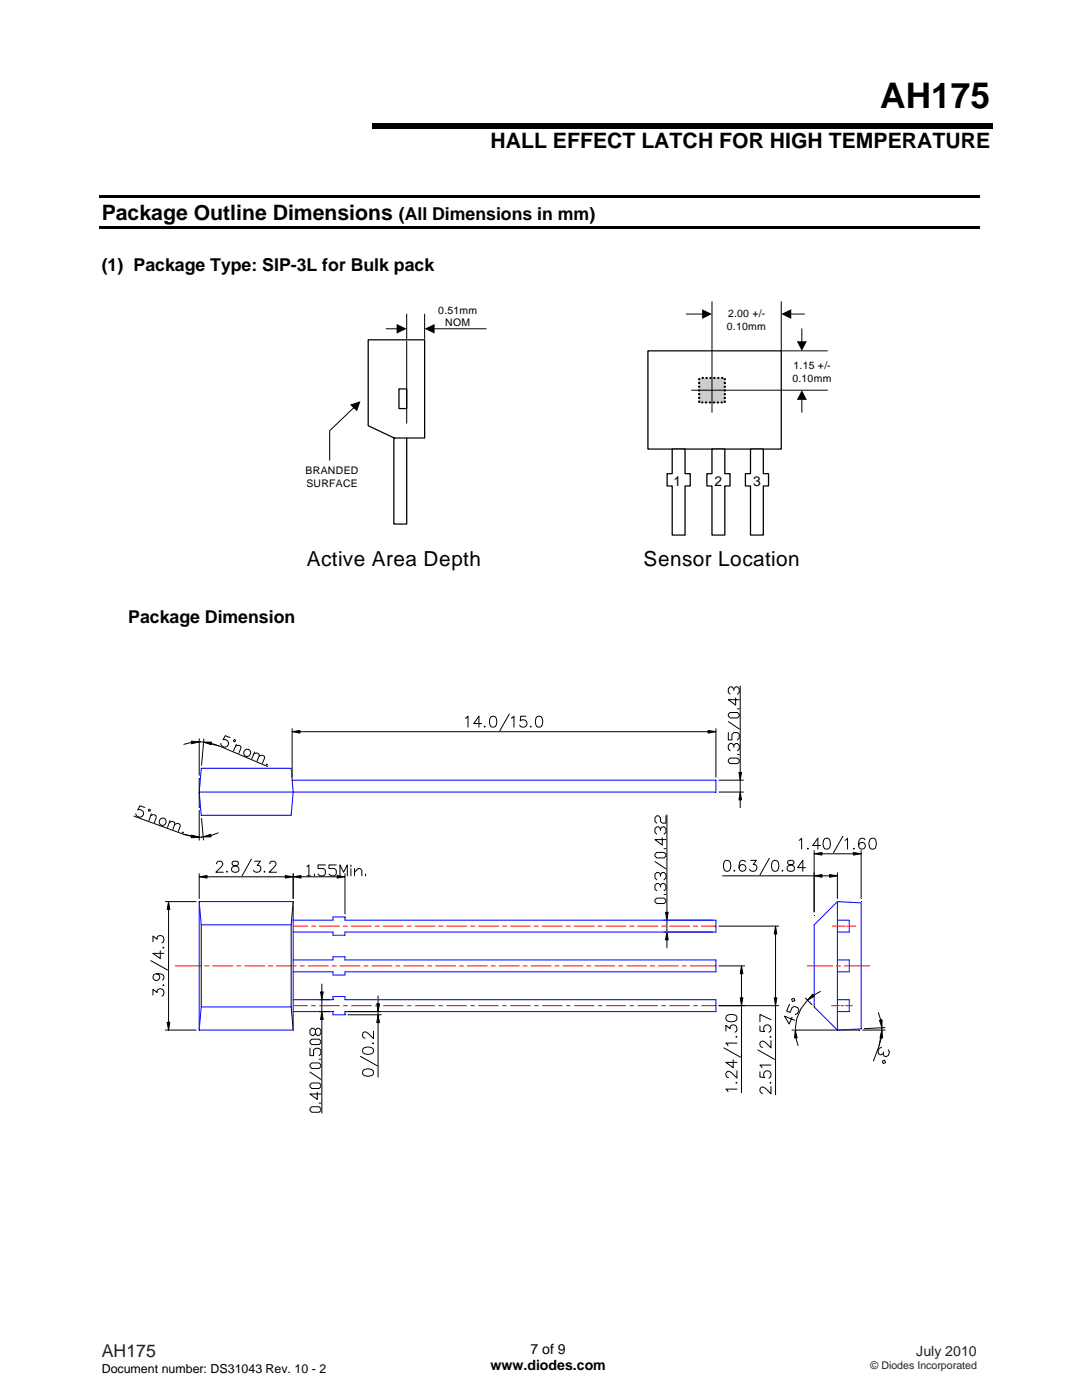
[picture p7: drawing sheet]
<svg xmlns="http://www.w3.org/2000/svg" width="216mm" height="279mm" viewBox="0 0 216 279" stroke-linecap="round" stroke-linejoin="round" font-family="sans-serif">
<path d="M19.8 39h175.6v.5h-175.6zM74.3 24.5h123.8v1.1h-123.8zM19.8 45.1h175.6v.5h-175.6z" fill="#000"/>
<path d="M129.3 70h26.6v19.6h-26.6z" fill="#fff"/>
<path d="M129.3 70h26.6v19.6h-26.6z" fill="none" stroke="#000" stroke-width=".25"/>
<path d="M149.8 89.6h2.5v4.9h1.1v2.5h-1.1v9.8h-2.5v-9.8h-1.1v-2.5h1.1z" fill-rule="evenodd" fill="#fff"/>
<path d="M149.8 89.6h2.5v4.9h1v2.5h-1v9.8h-2.5v-9.8h-1.1v-2.5h1.1z" fill="none" stroke="#000" stroke-width=".25"/>
<path d="M142.1 89.6h2.5v4.9h1.1v2.5h-1.1v9.8h-2.5v-9.8h-1v-2.5h1z" fill-rule="evenodd" fill="#fff"/>
<path d="M142.1 89.6h2.5v4.9h1.1v2.5h-1.1v9.8h-2.5v-9.8h-1v-2.5h1z" fill="none" stroke="#000" stroke-width=".25"/>
<path d="M134.1 89.6h2.6v4.9h1v2.5h-1v9.8h-2.6v-9.8h-1v-2.5h1z" fill-rule="evenodd" fill="#fff"/>
<path d="M134.1 89.6h2.6v4.9h1v2.5h-1v9.8h-2.6v-9.8h-1v-2.5h1z" fill="none" stroke="#000" stroke-width=".25"/>
<path d="M139.5 75.4h5.1v4.9h-5.1z" fill="#cdcdcd"/>
<path d="M139.4 75.7a.13 .13 0 0 1 .2 0 .13 .13 0 0 1-.2 0zM139.4 76.3h.2v.2h-.2zM139.4 77.1h.2v.2h-.2zM139.4 77.9l.1-.1 .1 .2h-.2zM139.4 78.6h.2v.2h-.2zM139.4 79.3h.2v.2h-.2zM139.4 80.1h.2v.2h-.2zM140 80.2h.2v.2h-.1zM140.8 80.2h.2v.2h-.2zM141.6 80.2l.2 .1-.1 .1h-.1zM142.3 80.3a.15 .15 0 0 1 .3 0 .15 .15 0 0 1-.3 0zM143.1 80.3a.15 .15 0 0 1 .3 0 .15 .15 0 0 1-.3 0zM143.9 80.3a.15 .15 0 0 1 .3 0 .15 .15 0 0 1-.3 0zM144.5 80.1h.2v.2h-.1zM144.5 79.3h.2v.2h-.2zM144.5 78.6h.2v.2h-.2zM144.5 77.9l.2-.1v.2h-.1zM144.5 77.2a.12 .12 0 0 1 .2 0 .12 .12 0 0 1-.2 0zM144.5 76.3h.2l.1 .2h-.3zM144.6 75.6h.2l-.1 .2h-.2zM144 75.3h.2v.2h-.1zM143.2 75.4a.15 .15 0 0 1 .3 0 .15 .15 0 0 1-.3 0zM142.4 75.3h.3v.2h-.2zM141.7 75.3l.2 .1-.2 .1zM140.9 75.3h.2v.2h-.2zM140.1 75.3h.2l.1 .2h-.2z" fill="#000" stroke="#000" stroke-width=".2"/>
<path d="M136.9 62.7h3.4M138 77.9h27.1M142.1 60.2v22.1M155.9 60.2v9.8h9.2M157.6 62.7h2.9M160 65.6v2.8M160 79.5v2.8" fill="none" stroke="#000" stroke-width=".2"/>
<path d="M140.1 61.7l2 1-2 .9zM155.9 62.7l2-1v1.9zM160 77.9l1 1.9h-2zM159 68.1h2l-1 1.9z" fill="#000"/>
<g fill="#fff">
<path d="M144.7 60.9h8.5v5.7h-8.5z"/>
<path d="M157.8 71.3h8.5v5.7h-8.5z"/>
<path d="M78.6 87.4h2.6v17.2h-2.6z"/>
</g>
<path d="M78.6 87.4h2.6v17.2h-2.6zM78.6 87.4h.1" fill="none" stroke="#000" stroke-width=".25"/>
<path d="M79.6 77.6h1.6v3.9h-1.6z" fill="#fff"/>
<path d="M79.6 77.6h1.6v3.9h-1.6zM78.7 87.4l-5.2-2.4v-17.2h11.2v19.6h-3.5" fill="none" stroke="#000" stroke-width=".25"/>
<g fill="none" stroke="#000" stroke-width=".2">
<path d="M77 65.6h2.4M81.2 62.7v4.9M81.2 68.1v16.4M84.7 62.7v4.9M86.5 65.6h10.5M70.7 81.3l-4.9 4.7v5.8M146.4 137.8v-.3l-.4-.4h-.3l-.4 .4v.7l.4 .3M146.4 137.5l.4-.4h.4l.3 .4v.7l-.3 .3M146.8 139.3v1.4l-1.5-1.1h2.2M147.7 136.9v17.3M38.2 147.9l1.6 .2-1.6 .3zM38.2 148.2l-1.5 .3"/>
<path d="M39.8 147.4v7.3M39.8 155.4v5.7M39.8 148.1h.8l3.1 .7M40.6 148.1h1.6l-.1 .5zM40.7 147.5l-.5 5.2M42.2 148.4l1.4 .4M43.7 148.8l9.7 4.2M45.9 147.2l-.9-.4-.5 .8a.77 .77 0 0 1 1.1 .5 .77 .77 0 0 1-.6 1 .77 .77 0 0 1-.9-.7M46.7 147.6l.3 .1-.1 .3-.3-.1zM47 148.9l.6-.2 .5 .3-.5 1.3M47.2 148.5l-.6 1.4M50.7 150.5l.6-.2 .4 .3-.4 1.3"/>
<path d="M50.8 150.1l-.6 1.3M51.7 150.9l.6-.2 .5 .3-.5 1.3M53.3 152.5h-.1l.1 .1M58.3 146l1.6-.2v.5zM58.3 145.4v9.7M59.9 146h81.4M92.9 143.3l.5-.4v2.2M96.1 144.4h-1.6l1.1-1.5v2.2M96.7 144.9l-.1 .1 .1 .1 .1-.1M98 143a.71 .71 0 0 1 1 .3 1.79 1.79 0 0 1-.2 1.7 .7 .7 0 0 1-1-.3 1.75 1.75 0 0 1 .2-1.7zM101.6 142.5l-1.9 3.3M102 143.3l.6-.4v2.2"/>
<path d="M104.9 142.9h-1l-.1 1a.77 .77 0 0 1 1.2-.1 .77 .77 0 0 1-.2 1.2 .77 .77 0 0 1-1.1-.3M105.9 144.9l-.1 .1 .1 .1 .1-.1M107.1 143a.71 .71 0 0 1 1.1 .3 1.79 1.79 0 0 1-.2 1.7 .7 .7 0 0 1-1.1-.3 1.75 1.75 0 0 1 .2-1.7zM141.3 145.8l1.6 .2-1.6 .3zM142.9 145.4v9.7M143.5 158.1h4.8M143.5 155.7h4.8M145.3 146.2v1.5h.7v-1.1l.4-.4h.8l.3 .4v.7l-.3 .4M145.3 151.7l.4-.4h1.5l.3 .4v.3l-.3 .4h-1.5l-.4-.4zM145.3 142.6l.4-.4h1.5l.3 .4v.3l-.3 .4h-1.5l-.4-.4zM145.3 144l2.2 1.5M146.4 149.1v-.4l-.4-.3h-.3l-.4 .3v.8l.4 .3"/>
<path d="M146.4 148.7l.4-.3h.4l.3 .3v.8l-.3 .3M147.2 150.6h.3M147.2 141.5h.3M147.4 154.2h.6l-.3 1.5zM147.7 158.1l.3 1.5h-.6zM147.7 155.7v2.4M147.7 159.6v1.6M26.7 162.9l10 3.6M28.9 161.1l-1-.3-.4 .8a.77 .77 0 0 1 1.1 .4 .77 .77 0 0 1-.5 1 .77 .77 0 0 1-1-.6M29.6 161.6l.3-.1 .1 .3-.3 .1zM30.1 162.8l.6-.2 .5 .3-.4 1.3M30.2 162.4l-.5 1.4"/>
<path d="M33 179.9h6.1M33.6 179.9l.3 1.6h-.5zM33.8 164.1l.6-.2 .5 .3-.4 1.3M33.9 163.8l-.5 1.3M34.9 164.5l.6-.2 .4 .3-.3 1.3M36.5 166.1h-.1l.1 .1h.1M36.7 166.5l3.1 .6 .7-.1M36.7 166.5l1.5 .4M38.2 166.7l1.6 .4-1.6 .1zM39.8 161.7v6M39.8 174.4v4.9M39.8 175l1.5-.3v.5z"/>
<path d="M40.2 163.3l.4 4.3M40.5 167l1.5-.5 .1 .5zM41.3 175h15.6M43.2 172.4l.1-.3 .3-.2 .6 .1a.51 .51 0 0 1 .1 .7l-1.2 1.4h1.5M43.5 166.2l-1.4 .6M45.3 173.9l-.1 .1 .1 .1 .1-.1M46.4 172a.45 .45 0 0 0 .2 .7 .91 .91 0 0 1 1.1 1 .73 .73 0 0 1-1 .4 .73 .73 0 0 1-.4-1l.2-.2a.9 .9 0 0 0 1.1-.7 .8 .8 0 0 0-1.2-.2zM50.2 171.4l-1.9 3.4M50.8 171.9h1.1l-.6 .8a.73 .73 0 0 1 .7 1 .73 .73 0 0 1-1.2 .3l-.2-.3M52.8 173.9v.2l.1-.1M53.8 172.4l.1-.3 .3-.2 .7 .1a.51 .51 0 0 1 .1 .7l-1.3 1.4h1.5M56.9 174.7l1.6 .3-1.6 .2z"/>
<path d="M58.5 174.4v4.9M58.5 179.9l-.4 4.7v16.4l.4 4.6M58.5 175l1.6-.3v.5zM60.1 175h7.2M61.3 173l.3-.4v2.2M61.3 174.8h.7M62.7 174.4v.4M64.9 172.6h-1.4v.7h1.1l.3 .4v.7l-.3 .4h-.8l-.3-.4M67.1 172.6h-1.5v.7h1.1l.4 .4v.7l-.4 .4h-.7l-.4-.4M67.3 174.7l1.5 .3-1.5 .2zM67.8 174.8v-2.2l.8 1.5 .7-1.5v2.2M68.8 174.4v8"/>
<path d="M70 172.6v.4M70 173.3v1.5M70.7 174.1l.8-.8h.3l.4 .4v1.1M70.7 173.3v1.5M72.9 174.4v.4M130.7 179.6l.4-.4h1.4l.4 .4v.4l-.4 .3h-1.4l-.4-.3zM130.7 170.5l.4-.4h1.4l.4 .4v.3l-.4 .4h-1.4l-.4-.4zM130.7 171.9l2.2 1.5M131.8 177v-.3l-.4-.4h-.4l-.3 .4v.7l.3 .4M131.8 174.9v-.4l-.4-.4h-.4l-.3 .4v.7l.3 .4M131.8 165.7v-.3l-.4-.4h-.4l-.3 .4v.7l.3 .4M131.8 176.7l.3-.4h.4l.4 .4v.7l-.4 .4"/>
<path d="M131.8 174.5l.3-.4h.4l.4 .4v.7l-.4 .4M131.8 165.4l.3-.4h.4l.4 .4v.7l-.4 .4M132.1 167.2v1.5l-1.4-1.1h2.2M132.5 178.5h.4M132.5 169.4h.4M132.9 162.8v1.5h-.8l-.3-.4v-.7l-.4-.4h-.4l-.3 .4v.7l.3 .4M133.1 162.6v19.5M144.2 174.8h18.3M144.7 171.8a.71 .71 0 0 1 1 .3 1.79 1.79 0 0 1-.2 1.7 .7 .7 0 0 1-1-.3 1.75 1.75 0 0 1 .2-1.7zM146.5 173.7l-.1 .1 .1 .1 .1-.1M148.7 172a.63 .63 0 0 0-.6-.3 .63 .63 0 0 0-.5 .4 1.24 1.24 0 0 0 .5 1.8 .68 .68 0 0 0 .7-.7 .68 .68 0 0 0-.6-.7 .68 .68 0 0 0-.7 .7M149.8 171.7h1.1l-.6 .8a.7 .7 0 0 1 .7 .8 .7 .7 0 0 1-.9 .6l-.3-.1-.2-.3"/>
<path d="M153.5 171.3l-1.9 3.3M154.3 171.8a.71 .71 0 0 1 1 .3 1.79 1.79 0 0 1-.2 1.7 .7 .7 0 0 1-1-.3 1.75 1.75 0 0 1 .2-1.7zM156.1 173.7l-.1 .1 .1 .1 .1-.1M157.3 171.8a.43 .43 0 0 0 .2 .7 .89 .89 0 0 1 1 1 .76 .76 0 0 1-.8 .4 .76 .76 0 0 1-.6-.7 1.02 1.02 0 0 1 1-.7l.2-.1 .1-.4a.84 .84 0 0 0-1.1-.2zM159.4 167.7l.6-.4v2.2M160.7 173.2h-1.5l1-1.5v2.2M161.2 169.3v.2l.1-.1M162.5 169.8v12.2M162.5 174.8l1.5-.3v.6zM162.5 170.4l1.5-.3v.5zM163.7 168.7h-1.5l1-1.4v2.2M164 174.8h1.5"/>
<path d="M164 170.4h6.3M164.5 167.4a.7 .7 0 0 1 1.1 .3 1.8 1.8 0 0 1-.2 1.7 .75 .75 0 0 1-1.1-.3 1.79 1.79 0 0 1 .2-1.7zM165.5 174.5l1.6 .3-1.6 .3zM167.1 174.2v5.1M168.2 166.9l-1.9 3.3M168.6 167.7l.5-.4v2.2M170.3 170.1l1.6 .3-1.6 .2zM170.4 169.3l-.1 .1h.2M171.8 169.8v9.5M172.6 167.6a.64 .64 0 0 0-1-.2 1.68 1.68 0 0 0 0 2 .68 .68 0 0 0 1-.3 .68 .68 0 0 0-.4-1 .68 .68 0 0 0-.9 .6M173.7 167.4a.7 .7 0 0 1 1.1 .3 1.88 1.88 0 0 1-.2 1.7 .76 .76 0 0 1-1.1-.3 1.79 1.79 0 0 1 .2-1.7zM30.1 191.7l3.3 1.9"/>
<path d="M30.5 198.6v-1.2l.8 .7a.71 .71 0 0 1 .9-.8 .71 .71 0 0 1 .5 1l-.1 .3-.3 .2M30.5 188v-1.2l.8 .7a.71 .71 0 0 1 .9-.8 .71 .71 0 0 1 .5 1l-.1 .3-.3 .2M31.2 194.3a.68 .68 0 0 1 .6 1 .68 .68 0 0 1-1 .2 .68 .68 0 0 1 0-1.1 2 2 0 0 1 1.8 .2 .67 .67 0 0 1-.2 1M32 189.7v1.6l-1.5-1h2.2M32.6 196.5l.1 .1-.1 .1-.1-.1M32.6 189l.1 .1-.1 .1-.1-.1M33.6 181.5v22.5M40.2 184.6v16.4M63.6 199.5h2.2M64 198h.5l-.3 1.5zM64.2 196.4v1.6M64.2 199.5v2.4"/>
<path d="M75.4 198.8v1.5M132.4 186h9.8M132.4 183.6h9.8M132.8 182.1h.5l-.2 1.5zM133.1 183.6v2.4M133.1 187.6v1.5M133.1 186l.2 1.6h-.5zM143.5 192.8h5.1M143.5 184.8h11.9M147.7 199.1h.5l-.2 1.6zM148 192.8l.2 1.5h-.5zM148 194.3v4.8"/>
<path d="M154.5 199.1h.5l-.3 1.6zM154.7 184.8l.3 1.6h-.5zM154.7 186.4v12.7M157.9 199.4l.5-.2 .2 .5-.5 .2zM160.7 199.2l1.3 1.3M161.1 199.6l-1.3 1.8-.8 2-.3 2.2M162.2 198.4l.3 .4-1.4 .8zM163.7 197.9l-1.4 .7M33 205.6h6.1M33.4 204h.5l-.3 1.6zM61.8 209.2v1.5h.8v-1.1l.3-.4h.8l.3 .4v.7l-.3 .4M61.8 216.5l.4-.4h1.5l.3 .4v.4l-.3 .3h-1.5l-.4-.3z"/>
<path d="M61.8 212.5l.4-.4h1.5l.3 .4v.4l-.3 .3h-1.5l-.4-.3zM61.8 207.8l.4-.4h1.5l.3 .4v.3l-.3 .4h-1.5l-.4-.4zM61.8 214l2.2 1.4M62.9 205.6l.4-.4h.4l.3 .4v.7l-.3 .4h-.4l-.4-.4v-.7l-.3-.4h-.4l-.4 .4v.7l.4 .4h.4l.3-.4M63.3 218v1.4l-1.5-1.1h2.2M63.6 201.9h2.2M63.7 211.4h.3M64.2 203.5v18.7M64.2 201.9l.3 1.6h-.5zM69.4 201.9h6.7M69.4 202.5h6.7M71.9 210.8l3.4 1.9"/>
<path d="M72.5 213.6a1.65 1.65 0 0 1 1.9 0 .7 .7 0 0 1-.3 1.1 1.83 1.83 0 0 1-1.6-.2l-.2-.3zM72.5 209.3a1.65 1.65 0 0 1 1.9 0 .7 .7 0 0 1-.3 1 1.75 1.75 0 0 1-1.6-.2l-.2-.3zM74.4 208.1l.1 .1-.1 .1-.1-.1M74.5 205.8v1.5l-1-1.1a.67 .67 0 0 0-.9-.2l-.3 .4v.4l.3 .3 .3 .1M75.2 200.3h.5l-.3 1.6zM75.4 202.5l.3 1.6h-.5zM75.4 201.9v.6M75.4 204.1v10.9M143.5 200.7h11.9M144.4 209.1l3.4 1.9M144.8 205.8v-1.2l.9 .7a.7 .7 0 0 1 .8-.8 .7 .7 0 0 1 .5 1l-.1 .3-.3 .2M144.9 202.8a1.79 1.79 0 0 1 2 0 .72 .72 0 0 1-.3 1 1.8 1.8 0 0 1-1.7-.2l-.1-.3z"/>
<path d="M146.3 211.5v1.6l-1.5-1.1h2.2M146.9 216l.1 .1-.1 .1-.1-.1M146.9 206.8l.1 .1-.1 .1-.1-.1M147 213.7v1.5l-1-1.1a.67 .67 0 0 0-1.1-.1l-.1 .6 .3 .3 .3 .2M147 217.4h-2.2l.5 .5M147 208.2h-2.2l.5 .5M148 200.7v17.4M151.2 209.5l3.4 1.9M151.6 213.9v1l1 .2a.77 .77 0 0 1 0-1.2 .77 .77 0 0 1 1.1 .1 .77 .77 0 0 1-.3 1.2M151.6 204.7v1.1l1 .1a.77 .77 0 0 1 0-1.2 .77 .77 0 0 1 1.1 .2 .77 .77 0 0 1-.3 1.1M153.7 216l.1 .1-.1 .1-.1-.1M153.7 206.8l.1 .1-.1 .1-.1-.1"/>
<path d="M153.8 216.8v1.5l-1-1.1a.62 .62 0 0 0-.6-.3 .62 .62 0 0 0-.6 .5l.1 .6 .5 .2M153.8 207.7v1.4l-1-1a.63 .63 0 0 0-.6-.3 .63 .63 0 0 0-.6 .4l.1 .6 .5 .2M153.8 203.5l-2.2-1v1.4M153.8 212.6h-2.2l.5 .5M154.7 200.7v17.8M157.5 200.4l-.5 1.4 .6 .3 .5-1.1 .4-.1 .7 .2 .2 .5-.3 .7-.4 .2M158 205.6h.3M158.1 203l-.6 1.4-1-1.6 2.1 .8M158.7 205.6l.4 1.5-.5 .1zM158.8 207.1l.4 1.5M158.9 205.6h12.6M172.1 205.6h4.5"/>
<path d="M175.3 202.1l.4 1.5M175.5 203.6l.5-.1v1.6zM175.9 207.1l-.5 1.5M175.9 209l-.5 .2-.2 .7 .2 .5 .3 .1 .5-.2M176 205.6l.1 1.6-.5-.1zM176 205.1l-.6 3.6-1.1 3.1M176 211.8l.5-.2 .2 .4-.4 .3zM176.6 205.1l-4.1 .2M177.2 209.5l.3 .5-.3 .7-.5 .2-.3-.1-.2-.5 .1-.3M61.8 221.2l.4-.3h1.5l.3 .3v.4l-.3 .4h-1.5l-.4-.4zM63.7 220.2h.3"/>
<circle cx="49.3" cy="150.2" r=".72"/>
<circle cx="32.5" cy="164" r=".73"/>
</g>
<g fill="#000">
<path d="M79.1 64.7l2.1 .9-2.1 1zM84.7 65.6l2-.9v1.9zM69.8 80.8l2.1-.7-.7 2zM38.2 147.9l1.6 .2-1.6 .3zM40.6 148.1h1.6l-.1 .5zM58.3 146l1.6-.2v.5zM141.3 145.8l1.6 .2-1.6 .3zM147.7 158.1l.3 1.5h-.6zM147.4 154.2h.6l-.3 1.5zM38.2 166.7l1.6 .4-1.6 .1zM39.8 175l1.5-.3v.5zM40.5 167l1.5-.5 .1 .5z"/>
<path d="M56.9 174.7l1.6 .3-1.6 .2zM58.5 175l1.6-.3v.5zM67.3 174.7l1.5 .3-1.5 .2zM162.5 174.8l1.5-.3v.6zM162.5 170.4l1.5-.3v.5zM165.5 174.5l1.6 .3-1.6 .3zM170.3 170.1l1.6 .3-1.6 .2zM33.6 179.9l.3 1.6h-.5zM64 198h.5l-.3 1.5zM133.1 186l.2 1.6h-.5zM132.8 182.1h.5l-.2 1.5zM148 192.8l.2 1.5h-.5z"/>
<path d="M147.7 199.1h.5l-.2 1.6zM154.7 184.8l.3 1.6h-.5zM154.5 199.1h.5l-.3 1.6zM162.2 198.4l.3 .4-1.4 .8zM33.4 204h.5l-.3 1.6zM64.2 201.9l.3 1.6h-.5zM75.2 200.3h.5l-.3 1.6zM75.4 202.5l.3 1.6h-.5zM158.7 205.6l.4 1.5-.5 .1zM176 205.6l.1 1.6-.5-.1zM175.5 203.6l.5-.1v1.6z"/>
</g>
<g fill="none" stroke="#00f" stroke-width=".2">
<path d="M40.2 153.3h17.9l.4 4.8-.4 4.6h-17.9l-.4-4.6zM58.3 155.7h84.6v2.4h-103.1M39.8 179.9h18.7v25.7h-18.7M39.8 179.9v25.7M39.8 179.9l.4 4.7h17.9M167.1 179.9v25.7M167.1 179.9l4.7 .3v25.1l-4.7 .3M167.1 179.9l-4.6 4.7v16.4l4.6 4.6M58.5 183.6h7.9v-.6h2.4v.6h74.1v2.4h-74.1v.6h-2.4v-.6h-7.9M58.5 191.6h7.9v-.7h2.4v.7h74.1v2.4h-74.1v.6h-2.4v-.6h-7.9M58.5 199.5h7.9v-.6h2.4v.6h74.1v2.4h-74.1v.6h-2.4v-.6h-7.9M167.1 183.6h2.4v2.4h-2.4"/>
<path d="M167.1 191.6h2.4v2.4h-2.4M167.1 199.5h2.4v2.4h-2.4M58.1 201h-17.9l-.4 4.6"/>
</g>
<g fill="none" stroke="#f00" stroke-width=".2">
<path d="M35 192.8h5.1M40.9 192.8h.8M42.5 192.8h3.9M47.2 192.8h.8M48.8 192.8h4M53.6 192.8h.8M55.2 192.8h3.9M58.5 184.8h2.9M59.9 192.8h.8M61.5 192.8h4M62.2 184.8h.8M63.8 184.8h3.9"/>
<path d="M66.3 192.8h.8M67.9 192.8h3.9M68.5 184.8h.8M70.1 184.8h4M72.6 192.8h.8M74.2 192.8h4M74.9 184.8h.8M76.5 184.8h3.9M79 192.8h.8M80.6 192.8h3.9M81.2 184.8h.8M82.8 184.8h4"/>
<path d="M85.3 192.8h.8M86.9 192.8h4M87.6 184.8h.8M89.2 184.8h3.9M91.7 192.8h.8M93.3 192.8h3.9M93.9 184.8h.8M95.5 184.8h4M98 192.8h.8M99.6 192.8h4M100.3 184.8h.8M101.9 184.8h3.9"/>
<path d="M104.4 192.8h.8M106 192.8h4M106.6 184.8h.8M108.2 184.8h4M110.7 192.8h.8M112.3 192.8h4M113 184.8h.8M114.6 184.8h4M117.1 192.8h.8M118.7 192.8h4M119.3 184.8h.8M120.9 184.8h4"/>
<path d="M123.4 192.8h.8M125 192.8h4M125.7 184.8h.8M127.3 184.8h4M129.8 192.8h.8M131.4 192.8h4M132 184.8h.8M133.6 184.8h4M136.2 192.8h.7M137.7 192.8h5.2M138.4 184.8h.8M140 184.8h2.9"/>
<path d="M161.1 192.8h5M166.1 184.8h2M166.9 192.8h.8M168.3 184.8h.4M168.5 192.8h5M168.9 184.8h1.8M58.5 200.7h2.9M62.2 200.7h.8M63.8 200.7h3.9M68.5 200.7h.8M70.1 200.7h4M74.9 200.7h.8"/>
<path d="M76.5 200.7h3.9M81.2 200.7h.8M82.8 200.7h4M87.6 200.7h.8M89.2 200.7h3.9M93.9 200.7h.8M95.5 200.7h4M100.3 200.7h.8M101.9 200.7h3.9M106.6 200.7h.8M108.2 200.7h4M113 200.7h.8"/>
<path d="M114.6 200.7h4M119.3 200.7h.8M120.9 200.7h4M125.7 200.7h.8M127.3 200.7h4M132 200.7h.8M133.6 200.7h4M138.4 200.7h.8M140 200.7h2.9M165.9 200.7h1.6M167.8 200.7h.6M168.7 200.7h1.4"/>
</g>
<text font-size="7" x="175.6" y="21.6">AH175</text>
<g font-size="4.2">
<text x="97.9" y="29.5">HALL EFFECT LATCH FOR HIGH TEMPERATURE</text>
<text x="20.3" y="43.8">Package Outline Dimensions</text>
</g>
<g font-size="4.1">
<text x="61.2" y="112.9">Active Area Depth</text>
<text x="128.4" y="112.9">Sensor Location</text>
</g>
<g font-size="3.5">
<text x="79.6" y="43.8">(All Dimensions in mm)</text>
<text x="20.3" y="54">(1) Package Type: SIP-3L for Bulk pack</text>
<text x="25.6" y="124.4">Package Dimension</text>
</g>
<text font-size="3.5" fill="#231f20" x="20.3" y="270.9">AH175</text>
<g font-size="2.8">
<text x="134.4" y="97">1</text>
<text x="142.6" y="97">2</text>
<text x="150.3" y="97">3</text>
<text x="97.9" y="273.5">www.diodes.com</text>
<text x="105.8" y="270.2">7 of 9</text>
</g>
<text font-size="2.8" fill="#231f20" x="182.8" y="270.6">July 2010</text>
<text font-size="2.5" x="20.3" y="274">Document number: DS31043 Rev. 10 - 2</text>
<g font-size="2.1">
<text x="87.5" y="62.7">0.51mm</text>
<text x="88.9" y="65.2">NOM</text>
<text x="145.1" y="65.8">0.10mm</text>
<text x="145.3" y="63.3">2.00 +/-</text>
<text x="158.1" y="76.2">0.10mm</text>
<text x="158.3" y="73.7">1.15 +/-</text>
<text x="61" y="94.7">BRANDED</text>
<text x="61.1" y="97.1">SURFACE</text>
</g>
<text font-size="2.1" fill="#231f20" x="173.7" y="273.2">© Diodes Incorporated</text>
</svg>
